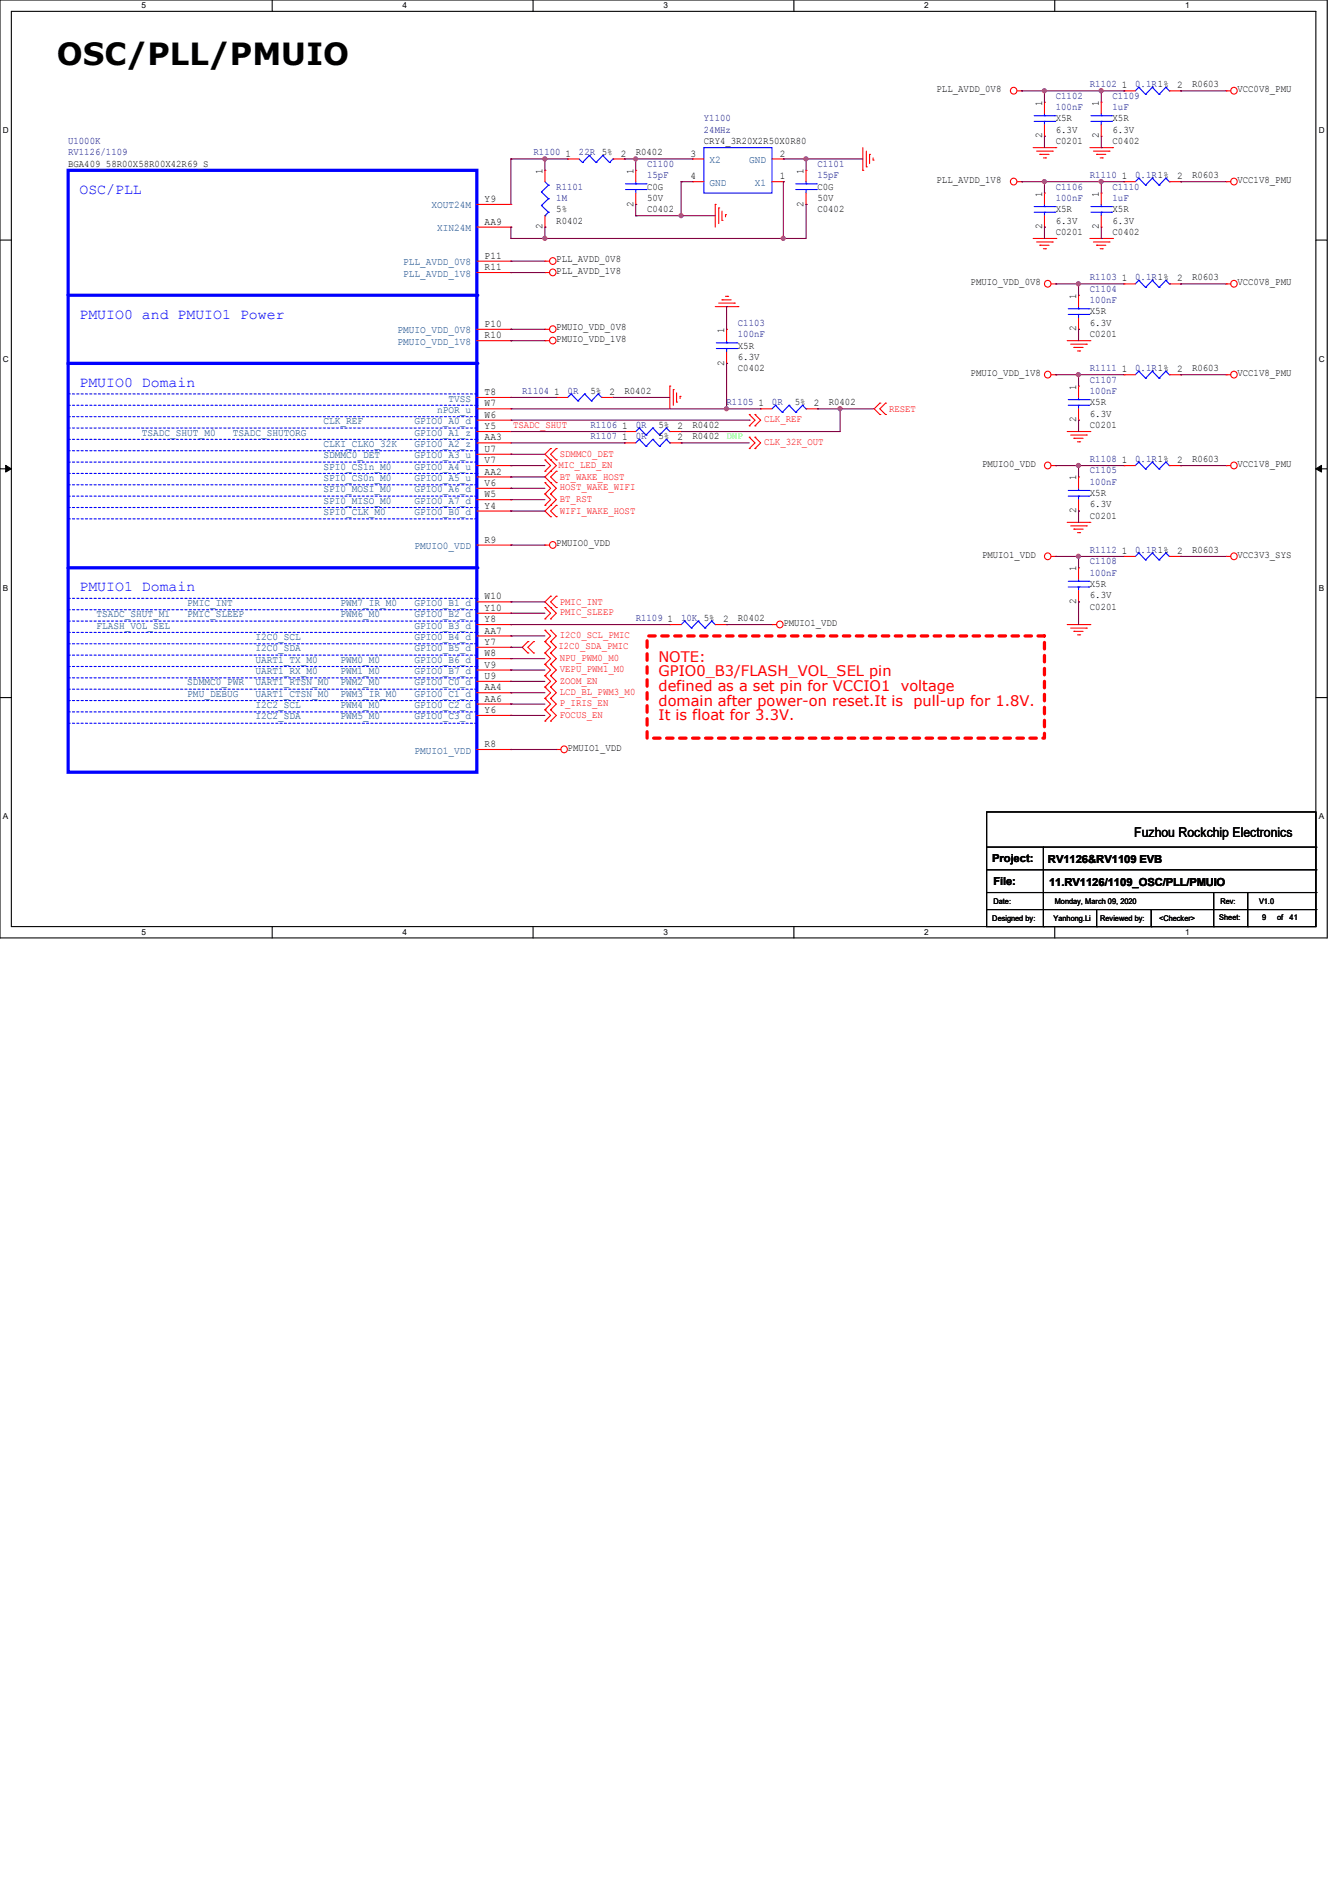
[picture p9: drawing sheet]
<svg xmlns="http://www.w3.org/2000/svg" width="210mm" height="297mm" viewBox="0 0 210 297" stroke-linecap="round" stroke-linejoin="round" font-family="sans-serif">
<path d="M0 0h207.9v146.9h-207.9zM1.8 1.8h204.3v143.3h-204.3z" fill="none" stroke="#000" stroke-width=".17"/>
<g fill="#fff">
<path d="M22.2 .2h.7v1.4h-.7z"/>
<path d="M22.2 145.2h.7v1.4h-.7z"/>
</g>
<path d="M42.6 0v1.8M42.6 145.1v1.8" fill="none" stroke="#000" stroke-width=".17"/>
<g fill="#fff">
<path d="M63 .2h.7v1.4h-.7z"/>
<path d="M63 145.2h.7v1.4h-.7z"/>
</g>
<path d="M83.5 0v1.8M83.5 145.1v1.8" fill="none" stroke="#000" stroke-width=".17"/>
<g fill="#fff">
<path d="M103.9 .2h.7v1.4h-.7z"/>
<path d="M103.9 145.2h.7v1.4h-.7z"/>
</g>
<path d="M124.3 0v1.8M124.3 145.1v1.8" fill="none" stroke="#000" stroke-width=".17"/>
<g fill="#fff">
<path d="M144.7 .2h.7v1.4h-.7z"/>
<path d="M144.7 145.2h.7v1.4h-.7z"/>
</g>
<path d="M165.2 0v1.8M165.2 145.1v1.8" fill="none" stroke="#000" stroke-width=".17"/>
<g fill="#fff">
<path d="M185.6 .2h.7v1.4h-.7z"/>
<path d="M185.6 145.2h.7v1.4h-.7z"/>
<path d="M.5 19.7h.9v1.4h-.9z"/>
<path d="M206.5 19.7h.9v1.4h-.9z"/>
<path d="M.5 55.5h.9v1.4h-.9z"/>
<path d="M206.5 55.5h.9v1.4h-.9z"/>
</g>
<path d="M0 37.6h1.8M206.1 37.6h1.8" fill="none" stroke="#000" stroke-width=".17"/>
<g fill="#fff">
<path d="M.5 91.3h.8v1.4h-.8z"/>
<path d="M206.5 91.3h.8v1.4h-.8z"/>
</g>
<path d="M0 73.4h1.8M206.1 73.4h1.8" fill="none" stroke="#000" stroke-width=".17"/>
<path d="M.9 72.9l.9 .5-.9 .5zM206.1 73.4l.9-.5v1z" fill="#000" stroke="#000" stroke-width=".16"/>
<g fill="#fff">
<path d="M.5 127.1h.8v1.4h-.8z"/>
<path d="M206.5 127.1h.8v1.4h-.8z"/>
</g>
<g fill="none" stroke="#000" stroke-width=".17">
<path d="M0 109.2h1.8M206.1 109.2h1.8M154.5 127.1h51.6v18h-51.6zM154.5 132.6h51.6M154.5 136.2h51.6M154.5 139.7h51.6M163.4 132.6v12.5M190.1 139.7v5.4M195.4 139.7v5.4M206.1 132.6h.1M206.1 136.2h.1M206.1 139.7h.1"/>
<path d="M154.5 142.4h51.6M163.4 145.1h.1M171.7 145.1h.1M171.7 142.4v2.7M180.3 145.1h.1M180.3 142.4v2.7M190.1 145.1h.1M195.4 145.1h.1M206.1 142.4h.1"/>
</g>
<path d="M101.3 99.6h62.3v16h-62.3z" fill="none" stroke="#f00" stroke-width=".51" stroke-dasharray="1"/>
<g fill="none" stroke="#f00" stroke-width=".17">
<path d="M159.3 14.2h.7M160 14.2h.1M163.6 16h.1M163.6 16v1.8M163.6 19.6v1.7M172.5 16h.1M172.5 16v1.8M172.5 19.6v1.7M192 14.2h.1M192 14.2h.7M112 32h.1M112 32v3.6"/>
<path d="M112.6 32.6h.1M112.6 32.6v2.4M113.1 34.5h.1M113.1 33.1v1.4M113.6 33.6h.1M113.6 33.6v.4M135.1 26.7h.1M135.1 23.1v3.6M135.7 26.1h.1M135.7 23.7v2.4M136.2 24.2h.1M136.2 24.2v1.4"/>
<path d="M136.7 25.1h.1M136.7 24.7v.4M159.3 28.4h.7M160 28.4h.1M161.8 23.1h3.6M161.8 37.3h3.6M162.3 23.7h2.5M162.3 37.9h2.5M162.9 24.2h.1M162.9 38.4h.1M162.9 24.2h1.4M162.9 38.4h1.4"/>
<path d="M163.4 24.7h.3M163.4 38.9h.3M163.6 21.3h.1M163.7 24.7h.1M163.7 38.9h.1M164.8 23.7h.1M164.8 37.9h.1M165.4 23.1h.1M165.4 37.3h.1M170.7 23.1h3.5M170.7 37.3h3.5M171.2 23.7h2.5"/>
<path d="M171.2 37.9h2.5M171.7 24.2h.1M171.7 38.4h.1M171.7 24.2h1.5M171.7 38.4h1.5M172.3 24.7h.3M172.3 38.9h.3M172.5 21.3h.1M172.6 24.7h.1M172.6 38.9h.1M173.7 23.7h.1M173.7 37.9h.1"/>
<path d="M174.2 23.1h.1M174.2 37.3h.1M192 28.4h.1M192 28.4h.7M85.3 40.9h.1M85.3 53.3h.1M85.3 51.6h.1M85.3 42.7h.1M85.3 53.3h.8M85.3 40.9h.8M85.3 51.6h.8M85.3 42.7h.8"/>
<path d="M112 48h3.6M112.6 47.5h2.4M113.1 46.9h.1M113.1 46.9h1.4M113.6 46.4h.4M114 46.4h.1M115 47.5h.1M115.6 48h.1M164.6 44.4h.8M164.6 58.7h.8M165.4 44.4h.1M165.4 58.7h.1"/>
<path d="M167.1 53.3h3.6M167.7 53.9h2.4M168.2 54.4h.1M168.2 54.4h1.4M168.7 54.9h.4M169.1 54.9h.1M170.1 53.9h.1M170.7 53.3h.1M192 44.4h.1M192 58.7h.1M192 44.4h.7M192 58.7h.7"/>
<path d="M85.3 73.8h.1M85.3 72h.1M85.3 79.1h.1M85.3 77.3h.1M85.3 75.6h.1M85.3 72l.9 .9-.9 .9M85.3 77.3l.9 .9-.9 .9M85.3 75.6l.9 .9-.9 .8M86.2 70.2h.1M86.2 72h.1M86.2 79.1h.1M86.2 73.8h.1"/>
<path d="M86.2 75.6h.1M86.2 77.3h.1M86.2 70.2l-.9 .9 1.8 1.8-1.8 1.8 1.8 1.8-.9 .8M86.2 77.3l.9 .9-1.8 1.8 .9 .9M87.1 72h.1M87.1 70.2h.1M87.1 79.1h.1M87.1 75.6h.1M87.1 73.8h.1M87.1 70.2l-.9 .9 .9 .9M87.1 79.1l-.9 .9 .9 .9M87.1 73.8l-.9 .9 .9 .9"/>
<path d="M104.9 60.5h.1M104.9 60.5v3.5M105.5 61h.1M105.5 61v2.5M106 62.9h.1M106 61.5v1.4M106.5 62.1h.1M106.5 62.1v.3M117.3 66.7h.1M117.3 64.9h.1M117.3 70.2h.1M117.3 68.5h.1"/>
<path d="M117.3 64.9l.9 .9-.9 .9M117.3 68.5l.9 .8-.9 .9M118.2 66.7h.1M118.2 64.9h.1M118.2 70.2h.1M118.2 68.5h.1M118.2 64.9l.9 .9-.9 .9M118.2 68.5l.9 .8-.9 .9M137.8 63.1h.1M137.8 64.9h.1M137.8 63.1l-.9 .9 .9 .9M138.7 64.9h.1"/>
<path d="M138.7 63.1h.1M138.7 63.1l-.9 .9 .9 .9M164.6 72.9h.8M165.4 72.9h.1M167.1 67.6h3.6M167.7 68.1h2.4M168.2 68.6h.1M168.2 68.6h1.4M168.7 69.2h.4M169.1 69.2h.1M170.1 68.1h.1M170.7 67.6h.1"/>
<path d="M192 72.9h.1M192 72.9h.7M85.3 85.3h.1M85.3 96.9h.1M85.3 95.1h.1M85.3 98.7h.1M85.3 85.3h.8M85.3 95.1l.9 .9-.9 .9M85.3 98.7l.9 .9-.9 .9M86.2 80.9h.1M86.2 93.3h.1M86.2 95.1h.1"/>
<path d="M86.2 96.9h.1M86.2 98.7h.1M86.2 93.3l-.9 .9 1.8 1.8-.9 .9M86.2 98.7l.9 .9-.9 .9M87.1 80.9h.1M87.1 95.1h.1M87.1 93.3h.1M87.1 93.3l-.9 .9 .9 .9M120.9 97.8h.1M120.9 97.8h.7M164.6 87.1h.8M165.4 87.1h.1"/>
<path d="M167.1 81.8h3.6M167.1 97.8h3.6M167.7 82.3h2.4M167.7 98.3h2.4M168.2 82.8h.1M168.2 98.8h.1M168.2 82.8h1.4M168.2 98.8h1.4M168.7 83.4h.4M168.7 99.4h.4M168.9 88.9h.1M168.9 94.2h.1"/>
<path d="M168.9 88.9v1.8M168.9 92.5v1.7M169.1 83.4h.1M169.1 99.4h.1M170.1 82.3h.1M170.1 98.3h.1M170.7 81.8h.1M170.7 97.8h.1M192 87.1h.1M192 87.1h.7M82.7 100.5h.1M82.7 102.2h.1"/>
<path d="M82.7 100.5l-.9 .8 .9 .9M83.6 102.2h.1M83.6 100.5h.1M83.6 100.5l-.9 .8 .9 .9M85.3 102.2h.1M85.3 100.5h.1M85.3 104h.1M85.3 105.8h.1M85.3 109.3h.1M85.3 107.6h.1M85.3 111.1h.1M85.3 112.9h.1"/>
<path d="M85.3 100.5l.9 .8-.9 .9M85.3 104l.9 .9-.9 .9M85.3 102.2l.9 .9-.9 .9M85.3 107.6l.9 .9-.9 .8M85.3 105.8l.9 .9-.9 .9M85.3 109.3l.9 .9-.9 .9M85.3 111.1l.9 .9-.9 .9M86.2 102.2h.1M86.2 100.5h.1M86.2 104h.1M86.2 105.8h.1M86.2 109.3h.1"/>
<path d="M86.2 107.6h.1M86.2 111.1h.1M86.2 112.9h.1M86.2 100.5l.9 .8-.9 .9M86.2 105.8l.9 .9-.9 .9M86.2 102.2l.9 .9-.9 .9M86.2 104l.9 .9-.9 .9M86.2 107.6l.9 .9-.9 .8M86.2 109.3l.9 .9-.9 .9M86.2 111.1l.9 .9-.9 .9M87.1 117.3h.1M87.1 117.3h.7"/>
<circle cx="158.7" cy="14.2" r=".52"/>
<circle cx="193.2" cy="14.2" r=".52"/>
<circle cx="158.7" cy="28.4" r=".52"/>
<circle cx="193.2" cy="28.4" r=".52"/>
<circle cx="86.6" cy="40.9" r=".52"/>
<circle cx="86.6" cy="42.7" r=".52"/>
<circle cx="86.6" cy="51.5" r=".52"/>
<circle cx="86.6" cy="53.3" r=".52"/>
<circle cx="164.1" cy="58.7" r=".52"/>
<circle cx="164.1" cy="44.4" r=".52"/>
<circle cx="193.2" cy="58.7" r=".52"/>
<circle cx="193.2" cy="44.4" r=".52"/>
<circle cx="164.1" cy="72.9" r=".52"/>
<circle cx="193.2" cy="72.9" r=".52"/>
<circle cx="86.6" cy="85.3" r=".52"/>
<circle cx="122.1" cy="97.8" r=".52"/>
<circle cx="164.1" cy="87.1" r=".52"/>
<circle cx="193.2" cy="87.1" r=".52"/>
<circle cx="88.3" cy="117.3" r=".52"/>
</g>
<g fill="none" stroke="#00f" stroke-width=".17">
<path d="M162 19h3.2M162 18.1h3.2M163.6 18.1h.1M163.6 19h.1M163.6 17.8v.3M163.6 19v.6M165.2 19h.1M165.2 18.1h.1M170.9 19h3.2M170.9 18.1h3.2M172.5 18.1h.1M172.5 19h.1"/>
<path d="M172.5 17.8v.3M172.5 19v.6M174.1 19h.1M174.1 18.1h.1M167.3 91.9h3.2M167.3 91h3.2M168.9 91h.1M168.9 91.9h.1M168.9 90.7v.3M168.9 91.9v.6M170.5 91.9h.1M170.5 91h.1"/>
</g>
<path d="M10.7 26.7h64v94.2h-64zM10.7 46.2h64" fill="none" stroke="#00f" stroke-width=".51"/>
<circle cx="74.7" cy="46.2" r=".25" fill="#00f"/>
<path d="M10.7 56.9h64" fill="none" stroke="#00f" stroke-width=".51"/>
<circle cx="74.7" cy="56.9" r=".25" fill="#00f"/>
<path d="M10.7 88.9h64" fill="none" stroke="#00f" stroke-width=".51"/>
<circle cx="74.7" cy="88.9" r=".25" fill="#00f"/>
<g fill="none" stroke="#00f" stroke-width=".17" stroke-dasharray=".3">
<path d="M10.7 65.2h64M10.7 61.7h64M10.7 67h64M10.7 63.5h64M10.7 72.3h64M10.7 68.8h64M10.7 74.1h64M10.7 70.6h64M10.7 79.5h64M10.7 75.9h64M10.7 77.7h64M74.7 65.2h.1"/>
<path d="M74.7 61.7h.1M74.7 67h.1M74.7 63.5h.1M74.7 72.3h.1M74.7 68.8h.1M74.7 74.1h.1M74.7 70.6h.1M74.7 79.5h.1M74.7 75.9h.1M74.7 77.7h.1M10.7 93.7h64M10.7 95.5h64"/>
<path d="M10.7 97.2h64M10.7 99h64M10.7 81.2h64M74.7 93.7h.1M74.7 95.5h.1M74.7 97.2h.1M74.7 99h.1M74.7 81.2h.1M10.7 104.4h64M10.7 100.8h64M10.7 106.1h64M10.7 102.6h64"/>
<path d="M10.7 111.5h64M10.7 107.9h64M10.7 113.2h64M10.7 109.7h64M74.7 104.4h.1M74.7 100.8h.1M74.7 106.1h.1M74.7 102.6h.1M74.7 111.5h.1M74.7 107.9h.1M74.7 113.2h.1M74.7 109.7h.1"/>
</g>
<g fill="none" stroke="#f00" stroke-width=".17">
<path d="M176 14.2h.1M176 14.2h1.8M183.1 14.2h1.8M184.9 14.2h.1M74.7 32h5.3M74.7 35.6h5.3M80 32h.1M80 35.6h.1M85.3 26.7h.1M85.3 35.6h.1M85.3 26.7v1.7M85.3 33.8v1.8"/>
<path d="M88.9 24.9h.1M88.9 24.9h1.8M96 24.9h1.8M97.8 24.9h.1M99.6 26.7h.1M99.6 32h.1M99.6 26.7v1.7M99.6 30.2v1.8M108.5 24.9h.1M108.5 28.4h.1M108.5 28.4h1.7M108.5 24.9h1.7"/>
<path d="M120.9 28.4h1.8M120.9 24.9h1.8M122.7 28.4h.1M122.7 24.9h.1M126.2 26.7h.1M126.2 32h.1M126.2 26.7v1.7M126.2 30.2v1.8M163.6 30.2h.1M163.6 35.6h.1M163.6 30.2v1.8M163.6 33.8v1.8"/>
<path d="M172.5 30.2h.1M172.5 35.6h.1M172.5 30.2v1.8M172.5 33.8v1.8M176 28.4h.1M176 28.4h1.8M183.1 28.4h1.8M184.9 28.4h.1M74.7 51.6h5.3M74.7 53.3h5.3M74.7 40.9h5.3M74.7 42.7h5.3"/>
<path d="M80 51.6h.1M80 53.3h.1M80 40.9h.1M80 42.7h.1M113.8 51.6h.1M113.8 56.9h.1M113.8 51.6v1.7M113.8 55.1v1.8M168.9 46.2h.1M168.9 51.6h.1M168.9 46.2v1.8M168.9 49.8v1.8"/>
<path d="M176 44.4h.1M176 58.7h.1M176 44.4h1.8M176 58.7h1.8M183.1 44.4h1.8M183.1 58.7h1.8M184.9 44.4h.1M184.9 58.7h.1M74.7 62.2h5.3M74.7 64h5.3M74.7 65.8h5.3M74.7 67.6h5.3"/>
<path d="M74.7 69.3h5.3M74.7 71.1h5.3M74.7 72.9h5.3M74.7 74.7h5.3M74.7 78.2h5.3M74.7 76.5h5.3M80 62.2h.1M80 64h.1M80 65.8h.1M80 67.6h.1M80 69.3h.1M80 71.1h.1"/>
<path d="M80 72.9h.1M80 74.7h.1M80 78.2h.1M80 76.5h.1M87.1 62.2h.1M87.1 62.2h1.8M94.2 62.2h1.8M96 62.2h.1M97.8 67.6h.1M97.8 69.3h.1M97.8 67.6h1.8M97.8 69.3h1.8"/>
<path d="M104.9 67.6h1.8M104.9 69.3h1.8M106.7 67.6h.1M106.7 69.3h.1M119.1 64h.1M119.1 64h1.8M126.2 64h1.8M128 64h.1M168.9 60.5h.1M168.9 65.8h.1M168.9 74.7h.1M168.9 60.5v1.7"/>
<path d="M168.9 64v1.8M168.9 74.7v1.8M168.9 78.2v1.8M176 72.9h.1M176 72.9h1.8M183.1 72.9h1.8M184.9 72.9h.1M74.7 80h5.3M74.7 85.3h5.3M74.7 94.2h5.3M74.7 96h5.3M74.7 97.8h5.3"/>
<path d="M74.7 99.6h5.3M80 80h.1M80 85.3h.1M80 94.2h.1M80 96h.1M80 97.8h.1M80 99.6h.1M104.9 97.8h.1M104.9 97.8h1.8M112 97.8h1.8M113.8 97.8h.1M168.9 80h.1"/>
<path d="M176 87.1h.1M176 87.1h1.8M183.1 87.1h1.8M184.9 87.1h.1M74.7 103.1h5.3M74.7 104.9h5.3M74.7 106.7h5.3M74.7 112h5.3M74.7 117.3h5.3M74.7 110.2h5.3M74.7 101.3h5.3M74.7 108.5h5.3"/>
<path d="M80 103.1h.1M80 104.9h.1M80 106.7h.1M80 112h.1M80 117.3h.1M80 110.2h.1M80 101.3h.1M80 108.5h.1"/>
</g>
<g fill="none" stroke="#00f" stroke-width=".17">
<path d="M178.4 13.7h.1M178.4 13.7l-.6 .5M178.4 13.7l1 1.1M179.4 14.8h.1M180.5 13.7h.1M180.5 13.7l-1.1 1.1M180.5 13.7l1 1.1M181.5 14.8h.1M182.6 13.7h.1M182.6 13.7l-1.1 1.1M182.6 13.7l.5 .5M183.1 14.2h.1"/>
<path d="M84.8 30.1h.1M84.8 32.2h.1M84.8 30.1l1.1 1M84.8 32.2l1.1 1M85.3 33.8h.1M85.3 28.4l.6 .6M85.9 29h.1M85.9 31.1h.1M85.9 33.2h.1M85.9 29l-1.1 1.1M85.9 31.1l-1.1 1.1M85.9 33.2l-.6 .6"/>
<path d="M90.7 24.9l.5 .5M91.2 25.4h.1M92.3 24.3h.1M92.3 24.3l-1.1 1.1M92.3 24.3l1 1.1M93.3 25.4h.1M94.4 24.3h.1M94.4 24.3l-1.1 1.1M94.4 24.3l1.1 1.1M95.5 25.4h.1M96 24.9h.1M96 24.9l-.5 .5"/>
<path d="M98 29.7h3.2M98 28.8h3.2M99.6 28.8h.1M99.6 29.7h.1M99.6 28.4v.4M99.6 29.7v.5M101.2 29.7h.1M101.2 28.8h.1M110.2 23.1h10.7v7.1h-10.7zM124.6 29.7h3.2M124.6 28.8h3.2M126.2 28.8h.1"/>
<path d="M126.2 29.7h.1M126.2 28.4v.4M126.2 29.7v.5M127.8 29.7h.1M127.8 28.8h.1M162 33.2h3.2M162 32.3h3.2M163.6 32.3h.1M163.6 33.2h.1M163.6 32v.3M163.6 33.2v.6M165.2 33.2h.1"/>
<path d="M165.2 32.3h.1M170.9 33.2h3.2M170.9 32.3h3.2M172.5 32.3h.1M172.5 33.2h.1M172.5 32v.3M172.5 33.2v.6M174.1 33.2h.1M174.1 32.3h.1M178.4 27.9h.1M178.4 27.9l-.6 .5M178.4 27.9l1 1.1"/>
<path d="M179.4 29h.1M180.5 27.9h.1M180.5 27.9l-1.1 1.1M180.5 27.9l1 1.1M181.5 29h.1M182.6 27.9h.1M182.6 27.9l-1.1 1.1M182.6 27.9l.5 .5M183.1 28.4h.1M112.2 54.6h3.2M112.2 53.7h3.2M113.8 53.7h.1"/>
<path d="M113.8 54.6h.1M113.8 53.3v.4M113.8 54.6v.5M115.4 54.6h.1M115.4 53.7h.1M167.3 49.2h3.2M167.3 48.3h3.2M168.9 48.3h.1M168.9 49.2h.1M168.9 48v.3M168.9 49.2v.6M170.5 49.2h.1"/>
<path d="M170.5 48.3h.1M178.4 43.9h.1M178.4 58.1h.1M178.4 43.9l-.6 .5M178.4 43.9l1 1.1M178.4 58.1l-.6 .6M178.4 58.1l1 1.1M179.4 45h.1M179.4 59.2h.1M180.5 43.9h.1M180.5 58.1h.1M180.5 43.9l-1.1 1.1"/>
<path d="M180.5 43.9l1 1.1M180.5 58.1l-1.1 1.1M180.5 58.1l1 1.1M181.5 45h.1M181.5 59.2h.1M182.6 43.9h.1M182.6 58.1h.1M182.6 43.9l-1.1 1.1M182.6 43.9l.5 .5M182.6 58.1l-1.1 1.1M182.6 58.1l.5 .6M183.1 44.4h.1"/>
<path d="M183.1 58.7h.1M89.5 61.7h.1M89.5 61.7l-.6 .5M89.5 61.7l1 1.1M90.5 62.8h.1M91.6 61.7h.1M91.6 61.7l-1.1 1.1M91.6 61.7l1 1.1M92.6 62.8h.1M93.7 61.7h.1M93.7 61.7l-1.1 1.1M93.7 61.7l.5 .5"/>
<path d="M94.2 62.2h.1M100.1 67h.1M100.1 68.8h.1M100.1 67l-.5 .6M100.1 67l1.1 1.1M100.1 68.8l-.5 .5M100.1 68.8l1.1 1.1M101.2 68.1h.1M101.2 69.9h.1M102.2 67h.1M102.2 68.8h.1M102.2 67l-1 1.1"/>
<path d="M102.2 67l1.1 1.1M102.2 68.8l-1 1.1M102.2 68.8l1.1 1.1M103.3 68.1h.1M103.3 69.9h.1M104.4 67h.1M104.4 68.8h.1M104.4 67l-1.1 1.1M104.4 67l.5 .6M104.4 68.8l-1.1 1.1M104.4 68.8l.5 .5M104.9 67.6h.1"/>
<path d="M104.9 69.3h.1M121.5 63.5h.1M121.5 63.5l-.6 .5M121.5 63.5l1 1.1M122.5 64.6h.1M123.6 63.5h.1M123.6 63.5l-1.1 1.1M123.6 63.5l1 1.1M124.6 64.6h.1M125.7 63.5h.1M125.7 63.5l-1.1 1.1M125.7 63.5l.5 .5"/>
<path d="M126.2 64h.1M167.3 63.5h3.2M167.3 62.6h3.2M167.3 77.7h3.2M167.3 76.8h3.2M168.9 62.6h.1M168.9 63.5h.1M168.9 76.8h.1M168.9 77.7h.1M168.9 62.2v.4M168.9 63.5v.5M168.9 76.5v.3"/>
<path d="M168.9 77.7v.5M170.5 63.5h.1M170.5 62.6h.1M170.5 77.7h.1M170.5 76.8h.1M178.4 72.3h.1M178.4 72.3l-.6 .6M178.4 72.3l1 1.1M179.4 73.4h.1M180.5 72.3h.1M180.5 72.3l-1.1 1.1M180.5 72.3l1 1.1"/>
<path d="M181.5 73.4h.1M182.6 72.3h.1M182.6 72.3l-1.1 1.1M182.6 72.3l.5 .6M183.1 72.9h.1M107.2 97.2h.1M107.2 97.2l-.5 .6M107.2 97.2l1.1 1.1M108.3 98.3h.1M109.3 97.2h.1M109.3 97.2l-1 1.1M109.3 97.2l1.1 1.1"/>
<path d="M110.4 98.3h.1M111.5 97.2h.1M111.5 97.2l-1.1 1.1M111.5 97.2l.5 .6M112 97.8h.1M178.4 86.6h.1M178.4 86.6l-.6 .5M178.4 86.6l1 1.1M179.4 87.7h.1M180.5 86.6h.1M180.5 86.6l-1.1 1.1M180.5 86.6l1 1.1"/>
<path d="M181.5 87.7h.1M182.6 86.6h.1M182.6 86.6l-1.1 1.1M182.6 86.6l.5 .5M183.1 87.1h.1"/>
</g>
<g fill="none" stroke="#800040" stroke-width=".17">
<path d="M160 14.2h.1M160 14.2h16M163.6 14.2h.1M163.6 14.2v1.8M172.5 14.2h.1M172.5 14.2v1.8M176 14.2h.1M184.9 14.2h.1M184.9 14.2h7.1M80 24.9h.1M80 37.3h.1M80 35.6h.1"/>
<path d="M80 24.9h8.9M80 24.9v7.1M80 35.6v1.7M85.3 24.9h.1M85.3 35.6h.1M85.3 24.9v1.8M85.3 35.6v1.7M97.8 24.9h.1M97.8 24.9h10.7M99.6 33.8h.1M99.6 24.9h.1M99.6 32h.1"/>
<path d="M99.6 33.8h12.4M99.6 24.9v1.8M99.6 32v1.8M106.7 28.4h.1M106.7 33.8h.1M106.7 28.4v5.4M106.7 28.4h1.8M122.7 37.3h.1M122.7 24.9h.1M122.7 28.4h.1M122.7 24.9h12.4M122.7 28.4v8.9"/>
<path d="M126.2 32h.1M126.2 24.9h.1M126.2 32v5.3h-46.2M126.2 24.9v1.8M160 28.4h.1M160 28.4h16M163.6 21.3h.1M163.6 28.4h.1M163.6 35.6h.1M163.6 21.3v1.8M163.6 28.4v1.8M163.6 35.6v1.7"/>
<path d="M172.5 28.4h.1M172.5 23.1h.1M172.5 37.3h.1M172.5 21.3v1.8M172.5 28.4v1.8M172.5 35.6v1.7M176 28.4h.1M184.9 28.4h.1M184.9 28.4h7.1M80 40.9h.1M80 51.6h.1M80 53.3h.1"/>
<path d="M80 42.7h.1M80 40.9h5.3M80 51.6h5.3M80 53.3h5.3M80 42.7h5.3M113.8 48h.1M113.8 56.9h.1M113.8 48v3.6M113.8 56.9v7.1M165.4 44.4h.1M165.4 58.7h.1M165.4 44.4h10.6"/>
<path d="M165.4 58.7h10.6M168.9 51.6h.1M168.9 44.4h.1M168.9 58.7h.1M168.9 44.4v1.8M168.9 51.6v1.7M168.9 58.7v1.8M184.9 44.4h.1M184.9 58.7h.1M184.9 44.4h7.1M184.9 58.7h7.1M80 62.2h.1"/>
<path d="M80 76.5h.1M80 72.9h.1M80 71.1h.1M80 74.7h.1M80 78.2h.1M80 72.9h5.3M80 62.2h7.1M80 64h39.1M80 65.8h37.3M80 67.6h17.8M80 69.3h17.8M80 76.5h5.3"/>
<path d="M80 71.1h5.3M80 74.7h5.3M80 78.2h5.3M96 62.2h.1M96 62.2h8.9M97.8 67.6h.1M97.8 69.3h.1M106.7 67.6h.1M106.7 69.3h.1M106.7 69.3h10.6M113.8 64h.1M117.3 65.8h.1"/>
<path d="M128 64h.1M128 64h8.9M131.6 64h.1M131.6 64v3.6h-24.9M165.4 72.9h.1M165.4 72.9h10.6M168.9 65.8h.1M168.9 72.9h.1M168.9 65.8v1.8M168.9 72.9v1.8M184.9 72.9h.1M184.9 72.9h7.1"/>
<path d="M80 85.3h.1M80 80h.1M80 97.8h.1M80 99.6h.1M80 94.2h.1M80 96h.1M80 85.3h5.3M80 80h5.3M80 97.8h24.9M80 99.6h5.3M80 94.2h5.3M80 96h5.3"/>
<path d="M113.8 97.8h.1M113.8 97.8h7.1M165.4 87.1h.1M165.4 87.1h10.6M168.9 80h.1M168.9 87.1h.1M168.9 94.2h.1M168.9 80v1.8M168.9 87.1v1.8M168.9 94.2v3.6M184.9 87.1h.1M184.9 87.1h7.1"/>
<path d="M80 117.3h.1M80 101.3h.1M80 103.1h.1M80 104.9h.1M80 108.5h.1M80 106.7h.1M80 110.2h.1M80 112h.1M80 117.3h7.1M80 101.3h1.8M80 103.1h5.3M80 104.9h5.3"/>
<path d="M80 108.5h5.3M80 106.7h5.3M80 110.2h5.3M80 112h5.3"/>
</g>
<g fill="#f0f" stroke="#f0f" stroke-width=".17">
<circle cx="85.3" cy="24.9" r=".32"/>
<circle cx="85.3" cy="37.3" r=".32"/>
<circle cx="122.7" cy="37.3" r=".32"/>
<circle cx="106.7" cy="33.8" r=".32"/>
<circle cx="99.5" cy="24.9" r=".32"/>
<circle cx="168.9" cy="44.4" r=".32"/>
<circle cx="168.9" cy="58.7" r=".32"/>
<circle cx="163.6" cy="14.2" r=".32"/>
<circle cx="172.4" cy="14.2" r=".32"/>
<circle cx="163.6" cy="28.4" r=".32"/>
<circle cx="172.4" cy="28.4" r=".32"/>
<circle cx="168.9" cy="87.1" r=".32"/>
<circle cx="168.9" cy="72.9" r=".32"/>
<circle cx="131.6" cy="64" r=".32"/>
<circle cx="113.8" cy="64" r=".32"/>
<circle cx="126.2" cy="24.9" r=".32"/>
</g>
<text font-size="4.8" x="8.9" y="10.2">OSC/PLL/PMUIO</text>
<g font-size="2.3" fill="#00f">
<text x="12.4" y="30.3">OSC/PLL</text>
<text x="12.4" y="49.9">PMUIO0 and PMUIO1 Power</text>
<text x="12.4" y="60.5">PMUIO0 Domain</text>
<text x="12.4" y="92.5">PMUIO1 Domain</text>
</g>
<g font-size="2.3" fill="#f00">
<text x="103.1" y="103.6">NOTE:</text>
<text x="103.1" y="105.9">GPIO0_B3/FLASH_VOL_SEL pin</text>
<text x="103.1" y="108.2">defined as a set pin for VCCIO1 voltage</text>
<text x="103.1" y="110.5">domain after power-on reset.It is</text>
<text x="103.1" y="112.8">It is float for 3.3V.</text>
<text x="143" y="110.5">pull-up for 1.8V.</text>
</g>
<text font-size="2.1" x="177.6" y="131">Fuzhou Rockchip Electronics</text>
<g font-size="1.7">
<text x="155.4" y="135">Project:</text>
<text x="164.1" y="135.1">RV1126&amp;RV1109 EVB</text>
<text x="155.6" y="138.5">File:</text>
<text x="164.3" y="138.7">11.RV1126/1109_OSC/PLL/PMUIO</text>
</g>
<g font-size="1.6">
<text x="146.7" y="14.4">PLL_AVDD_0V8</text>
<text x="163.2" y="16.6" transform="rotate(-90 163.2 16.6)">1</text>
<text x="172.1" y="16.6" transform="rotate(-90 172.1 16.6)">1</text>
<text x="175.7" y="13.8">1</text>
<text x="184.4" y="13.8">2</text>
<text x="186.7" y="13.7">R0603</text>
<text x="193.8" y="14.4">VCC0V8_PMU</text>
<text x="110.2" y="22.6">CRY4_3R20X2R50X0R80</text>
<text x="163.2" y="21.7" transform="rotate(-90 163.2 21.7)">2</text>
<text x="165.4" y="22.6">C0201</text>
<text x="165.4" y="19">X5R</text>
<text x="165.4" y="20.8">6.3V</text>
<text x="172.1" y="21.7" transform="rotate(-90 172.1 21.7)">2</text>
<text x="174.2" y="22.6">C0402</text>
<text x="174.2" y="19">X5R</text>
<text x="174.2" y="20.8">6.3V</text>
<text x="10.7" y="26.1">BGA409_58R00X58R00X42R69_S</text>
<text x="85" y="27.2" transform="rotate(-90 85 27.2)">1</text>
<text x="88.6" y="24.5">1</text>
<text x="97.2" y="24.5">2</text>
<text x="99.2" y="27.2" transform="rotate(-90 99.2 27.2)">1</text>
<text x="99.6" y="24.3">R0402</text>
<text x="101.3" y="29.7">C0G</text>
<text x="108.1" y="24.5">3</text>
<text x="108.1" y="28.1">4</text>
<text x="122.1" y="28.1">1</text>
<text x="122.1" y="24.5">2</text>
<text x="125.9" y="27.2" transform="rotate(-90 125.9 27.2)">1</text>
<text x="128" y="29.7">C0G</text>
<text x="146.7" y="28.6">PLL_AVDD_1V8</text>
<text x="175.7" y="28.1">1</text>
<text x="184.4" y="28.1">2</text>
<text x="186.7" y="27.9">R0603</text>
<text x="193.8" y="28.6">VCC1V8_PMU</text>
<text x="75.9" y="31.6">Y9</text>
<text x="75.9" y="35.2">AA9</text>
<text x="85" y="35.9" transform="rotate(-90 85 35.9)">2</text>
<text x="87.1" y="35">R0402</text>
<text x="87.1" y="33.2">5%</text>
<text x="99.2" y="32.3" transform="rotate(-90 99.2 32.3)">2</text>
<text x="101.3" y="33.2">C0402</text>
<text x="101.3" y="31.5">50V</text>
<text x="125.9" y="32.3" transform="rotate(-90 125.9 32.3)">2</text>
<text x="128" y="33.2">C0402</text>
<text x="128" y="31.5">50V</text>
<text x="163.2" y="35.9" transform="rotate(-90 163.2 35.9)">2</text>
<text x="163.2" y="30.8" transform="rotate(-90 163.2 30.8)">1</text>
<text x="165.4" y="33.2">X5R</text>
<text x="165.4" y="35">6.3V</text>
<text x="172.1" y="35.9" transform="rotate(-90 172.1 35.9)">2</text>
<text x="172.1" y="30.8" transform="rotate(-90 172.1 30.8)">1</text>
<text x="174.2" y="33.2">X5R</text>
<text x="174.2" y="35">6.3V</text>
<text x="75.9" y="40.5">P11</text>
<text x="87.1" y="41.1">PLL_AVDD_0V8</text>
<text x="165.4" y="36.8">C0201</text>
<text x="174.2" y="36.8">C0402</text>
<text x="75.9" y="42.3">R11</text>
<text x="87.1" y="42.8">PLL_AVDD_1V8</text>
<text x="152" y="44.6">PMUIO_VDD_0V8</text>
<text x="168.5" y="46.8" transform="rotate(-90 168.5 46.8)">1</text>
<text x="175.7" y="44.1">1</text>
<text x="184.4" y="44.1">2</text>
<text x="186.7" y="43.9">R0603</text>
<text x="193.8" y="44.6">VCC0V8_PMU</text>
<text x="75.9" y="51.2">P10</text>
<text x="75.9" y="53">R10</text>
<text x="87.1" y="53.5">PMUIO_VDD_1V8</text>
<text x="87.1" y="51.7">PMUIO_VDD_0V8</text>
<text x="113.4" y="52.1" transform="rotate(-90 113.4 52.1)">1</text>
<text x="168.5" y="51.9" transform="rotate(-90 168.5 51.9)">2</text>
<text x="170.7" y="52.8">C0201</text>
<text x="170.7" y="49.2">X5R</text>
<text x="170.7" y="51">6.3V</text>
<text x="113.4" y="57.2" transform="rotate(-90 113.4 57.2)">2</text>
<text x="115.6" y="58.1">C0402</text>
<text x="115.6" y="54.6">X5R</text>
<text x="115.6" y="56.3">6.3V</text>
<text x="152" y="58.8">PMUIO_VDD_1V8</text>
<text x="175.7" y="58.3">1</text>
<text x="184.4" y="58.3">2</text>
<text x="186.7" y="58.1">R0603</text>
<text x="193.8" y="58.8">VCC1V8_PMU</text>
<text x="75.9" y="61.8">T8</text>
<text x="75.9" y="63.6">W7</text>
<text x="75.9" y="65.4">W6</text>
<text x="86.8" y="61.8">1</text>
<text x="92.5" y="61.7">5%</text>
<text x="95.5" y="61.8">2</text>
<text x="97.8" y="61.7">R0402</text>
<text x="118.8" y="63.6">1</text>
<text x="124.5" y="63.5">5%</text>
<text x="127.5" y="63.6">2</text>
<text x="129.8" y="63.5">R0402</text>
<text x="168.5" y="61" transform="rotate(-90 168.5 61)">1</text>
<text x="170.7" y="63.5">X5R</text>
<text x="170.7" y="65.2">6.3V</text>
<text x="75.9" y="67.2">Y5</text>
<text x="75.9" y="69">AA3</text>
<text x="75.9" y="70.7">U7</text>
<text x="97.5" y="67.2">1</text>
<text x="97.5" y="69">1</text>
<text x="103.1" y="67">5%</text>
<text x="103.1" y="68.8">5%</text>
<text x="106.1" y="67.2">2</text>
<text x="106.1" y="69">2</text>
<text x="108.5" y="67">R0402</text>
<text x="108.5" y="68.8">R0402</text>
<text x="168.5" y="66.1" transform="rotate(-90 168.5 66.1)">2</text>
<text x="170.7" y="67">C0201</text>
<text x="75.9" y="72.5">V7</text>
<text x="75.9" y="74.3">AA2</text>
<text x="75.9" y="77.9">W5</text>
<text x="75.9" y="76.1">V6</text>
<text x="153.8" y="73.1">PMUIO0_VDD</text>
<text x="168.5" y="75.2" transform="rotate(-90 168.5 75.2)">1</text>
<text x="170.7" y="77.7">X5R</text>
<text x="175.7" y="72.5">1</text>
<text x="184.4" y="72.5">2</text>
<text x="186.7" y="72.3">R0603</text>
<text x="193.8" y="73.1">VCC1V8_PMU</text>
<text x="75.9" y="79.6">Y4</text>
<text x="168.5" y="80.3" transform="rotate(-90 168.5 80.3)">2</text>
<text x="170.7" y="81.2">C0201</text>
<text x="170.7" y="79.5">6.3V</text>
<text x="75.9" y="85">R9</text>
<text x="87.1" y="85.5">PMUIO0_VDD</text>
<text x="153.8" y="87.3">PMUIO1_VDD</text>
<text x="168.5" y="89.5" transform="rotate(-90 168.5 89.5)">1</text>
<text x="175.7" y="86.7">1</text>
<text x="184.4" y="86.7">2</text>
<text x="186.7" y="86.6">R0603</text>
<text x="193.8" y="87.3">VCC3V3_SYS</text>
<text x="75.9" y="93.9">W10</text>
<text x="75.9" y="95.6">Y10</text>
<text x="168.5" y="94.6" transform="rotate(-90 168.5 94.6)">2</text>
<text x="170.7" y="95.5">C0201</text>
<text x="170.7" y="91.9">X5R</text>
<text x="170.7" y="93.7">6.3V</text>
<text x="75.9" y="97.4">Y8</text>
<text x="75.9" y="101">Y7</text>
<text x="75.9" y="99.2">AA7</text>
<text x="104.6" y="97.4">1</text>
<text x="113.2" y="97.4">2</text>
<text x="115.6" y="97.2">R0402</text>
<text x="122.7" y="98">PMUIO1_VDD</text>
<text x="75.9" y="102.7">W8</text>
<text x="75.9" y="104.5">V9</text>
<text x="75.9" y="106.3">U9</text>
<text x="75.9" y="111.6">Y6</text>
<text x="75.9" y="109.9">AA6</text>
<text x="75.9" y="108.1">AA4</text>
<text x="75.9" y="117">R8</text>
<text x="88.9" y="117.5">PMUIO1_VDD</text>
</g>
<g font-size="1.6" fill="#000080">
<text x="165.4" y="15.5">C1102</text>
<text x="165.4" y="17.2">100nF</text>
<text x="170.7" y="13.7">R1102</text>
<text x="174.2" y="15.5">C1109</text>
<text x="174.2" y="17.2">1uF</text>
<text x="177.8" y="13.7">0.1R1%</text>
<text x="10.7" y="22.6">U1000K</text>
<text x="110.2" y="19">Y1100</text>
<text x="110.2" y="20.8">24MHz</text>
<text x="10.7" y="24.3">RV1126/1109</text>
<text x="83.6" y="24.3">R1100</text>
<text x="87.1" y="29.7">R1101</text>
<text x="90.7" y="24.3">22R 5%</text>
<text x="101.3" y="26.1">C1100</text>
<text x="101.3" y="27.9">15pF</text>
<text x="128" y="26.1">C1101</text>
<text x="128" y="27.9">15pF</text>
<text x="165.4" y="29.7">C1106</text>
<text x="170.7" y="27.9">R1110</text>
<text x="174.2" y="29.7">C1110</text>
<text x="177.8" y="27.9">0.1R1%</text>
<text x="87.1" y="31.5">1M</text>
<text x="165.4" y="31.5">100nF</text>
<text x="174.2" y="31.5">1uF</text>
<text x="170.7" y="43.9">R1103</text>
<text x="170.7" y="45.7">C1104</text>
<text x="170.7" y="47.5">100nF</text>
<text x="177.8" y="43.9">0.1R1%</text>
<text x="115.6" y="51">C1103</text>
<text x="115.6" y="52.8">100nF</text>
<text x="170.7" y="58.1">R1111</text>
<text x="170.7" y="59.9">C1107</text>
<text x="177.8" y="58.1">0.1R1%</text>
<text x="81.8" y="61.7">R1104</text>
<text x="88.9" y="61.7">0R</text>
<text x="113.8" y="63.5">R1105</text>
<text x="120.9" y="63.5">0R</text>
<text x="170.7" y="61.7">100nF</text>
<text x="92.5" y="67">R1106</text>
<text x="92.5" y="68.8">R1107</text>
<text x="99.6" y="67">0R</text>
<text x="99.6" y="68.8">0R</text>
<text x="170.7" y="72.3">R1108</text>
<text x="170.7" y="74.1">C1105</text>
<text x="170.7" y="75.9">100nF</text>
<text x="177.8" y="72.3">0.1R1%</text>
<text x="170.7" y="88.3">C1108</text>
<text x="170.7" y="86.6">R1112</text>
<text x="177.8" y="86.6">0.1R1%</text>
<text x="170.7" y="90.1">100nF</text>
<text x="99.6" y="97.2">R1109</text>
<text x="106.7" y="97.2">10K 5%</text>
</g>
<g font-size="1.6" fill="#004080">
<text x="111.1" y="25.5">X2</text>
<text x="111.1" y="29.1">GND</text>
<text x="117.3" y="25.5">GND</text>
<text x="118.2" y="29.1">X1</text>
<text x="67.6" y="32.6">XOUT24M</text>
<text x="63.1" y="41.5">PLL_AVDD_0V8</text>
<text x="68.5" y="36.2">XIN24M</text>
<text x="63.1" y="43.3">PLL_AVDD_1V8</text>
<text x="62.2" y="52.2">PMUIO_VDD_0V8</text>
<text x="62.2" y="54">PMUIO_VDD_1V8</text>
<text x="68.5" y="64.6">nPOR_u</text>
<text x="70.2" y="62.9">TVSS</text>
<text x="22.2" y="68.2">TSADC_SHUT_M0</text>
<text x="36.4" y="68.2">TSADC_SHUTORG</text>
<text x="50.7" y="66.4">CLK_REF</text>
<text x="50.7" y="70">CLKI_CLKO_32K</text>
<text x="50.7" y="71.8">SDMMC0_DET</text>
<text x="64.9" y="68.2">GPIO0_A1_z</text>
<text x="64.9" y="66.4">GPIO0_A0_d</text>
<text x="64.9" y="70">GPIO0_A2_z</text>
<text x="64.9" y="71.8">GPIO0_A3_u</text>
<text x="50.7" y="73.5">SPI0_CS1n_M0</text>
<text x="50.7" y="75.3">SPI0_CS0n_M0</text>
<text x="50.7" y="77.1">SPI0_MOSI_M0</text>
<text x="64.9" y="73.5">GPIO0_A4_u</text>
<text x="64.9" y="75.3">GPIO0_A5_u</text>
<text x="64.9" y="77.1">GPIO0_A6_d</text>
<text x="50.7" y="78.9">SPI0_MISO_M0</text>
<text x="50.7" y="80.6">SPI0_CLK_M0</text>
<text x="64.9" y="78.9">GPIO0_A7_d</text>
<text x="64.9" y="80.6">GPIO0_B0_d</text>
<text x="64.9" y="86">PMUIO0_VDD</text>
<text x="29.3" y="94.9">PMIC_INT</text>
<text x="53.3" y="94.9">PWM7_IR_M0</text>
<text x="64.9" y="94.9">GPIO0_B1_d</text>
<text x="15.1" y="96.6">TSADC_SHUT_M1</text>
<text x="15.1" y="98.4">FLASH_VOL_SEL</text>
<text x="29.3" y="96.6">PMIC_SLEEP</text>
<text x="40" y="102">I2C0_SDA</text>
<text x="40" y="100.2">I2C0_SCL</text>
<text x="53.3" y="96.6">PWM6_M0</text>
<text x="64.9" y="102">GPIO0_B5_d</text>
<text x="64.9" y="100.2">GPIO0_B4_d</text>
<text x="64.9" y="96.6">GPIO0_B2_d</text>
<text x="64.9" y="98.4">GPIO0_B3_d</text>
<text x="29.3" y="107.3">SDMMC0_PWR</text>
<text x="40" y="107.3">UART1_RTSN_M0</text>
<text x="40" y="103.8">UART1_TX_M0</text>
<text x="40" y="105.5">UART1_RX_M0</text>
<text x="53.3" y="107.3">PWM2_M0</text>
<text x="53.3" y="103.8">PWM0_M0</text>
<text x="53.3" y="105.5">PWM1_M0</text>
<text x="64.9" y="107.3">GPIO0_C0_d</text>
<text x="64.9" y="103.8">GPIO0_B6_d</text>
<text x="64.9" y="105.5">GPIO0_B7_d</text>
<text x="29.3" y="109.1">PMU_DEBUG</text>
<text x="40" y="109.1">UART1_CTSN_M0</text>
<text x="40" y="112.7">I2C2_SDA</text>
<text x="40" y="110.9">I2C2_SCL</text>
<text x="53.3" y="109.1">PWM3_IR_M0</text>
<text x="53.3" y="112.7">PWM5_M0</text>
<text x="53.3" y="110.9">PWM4_M0</text>
<text x="64.9" y="109.1">GPIO0_C1_d</text>
<text x="64.9" y="112.7">GPIO0_C3_d</text>
<text x="64.9" y="110.9">GPIO0_C2_d</text>
<text x="64.9" y="118">PMUIO1_VDD</text>
</g>
<g font-size="1.6" fill="#f00">
<text x="139.2" y="64.5">RESET</text>
<text x="80.3" y="67">TSADC_SHUT</text>
<text x="87.7" y="71.6">SDMMC0_DET</text>
<text x="119.7" y="66.1">CLK_REF</text>
<text x="119.7" y="69.7">CLK_32K_OUT</text>
<text x="87.5" y="73.2">MIC_LED_EN</text>
<text x="87.7" y="75.2">BT_WAKE_HOST</text>
<text x="87.7" y="76.8">HOST_WAKE_WIFI</text>
<text x="87.7" y="80.5">WIFI_WAKE_HOST</text>
<text x="87.7" y="78.6">BT_RST</text>
<text x="87.7" y="94.7">PMIC_INT</text>
<text x="87.5" y="101.7">I2C0_SDA_PMIC</text>
<text x="87.7" y="96.3">PMIC_SLEEP</text>
<text x="87.7" y="99.9">I2C0_SCL_PMIC</text>
<text x="87.7" y="103.5">NPU_PWM0_M0</text>
<text x="87.7" y="105.2">VEPU_PWM1_M0</text>
<text x="87.7" y="107">ZOOM_EN</text>
<text x="87.7" y="108.8">LCD_BL_PWM3_M0</text>
<text x="87.7" y="110.6">P_IRIS_EN</text>
<text x="87.7" y="112.3">FOCUS_EN</text>
</g>
<text font-size="1.6" fill="#0f0" x="113.8" y="68.8">DNP</text>
<g font-size="1.3">
<text x="22.2" y="1.3">5</text>
<text x="63" y="1.3">4</text>
<text x="103.9" y="1.3">3</text>
<text x="144.7" y="1.3">2</text>
<text x="185.6" y="1.3">1</text>
<text x=".5" y="20.8">D</text>
<text x="206.5" y="20.8">D</text>
<text x=".5" y="56.6">C</text>
<text x="206.5" y="56.6">C</text>
<text x=".5" y="92.5">B</text>
<text x="206.5" y="92.5">B</text>
<text x=".5" y="128.3">A</text>
<text x="206.5" y="128.3">A</text>
<text x="22.2" y="146.4">5</text>
<text x="63" y="146.4">4</text>
<text x="103.9" y="146.4">3</text>
<text x="144.7" y="146.4">2</text>
<text x="185.6" y="146.4">1</text>
</g>
<g font-size="1.2">
<text x="155.6" y="141.6">Date:</text>
<text x="165.2" y="141.6">Monday, March 09, 2020</text>
<text x="191.1" y="141.6">Rev:</text>
<text x="197.2" y="141.6">V1.0</text>
<text x="155.4" y="144.3">Designed by:</text>
<text x="165" y="144.3">Yanhong.Li</text>
<text x="172.3" y="144.3">Reviewed by:</text>
<text x="181.5" y="144.3">&lt;Checker&gt;</text>
<text x="191" y="144.1">Sheet:</text>
<text x="197.7" y="144.1">9</text>
<text x="200" y="144.1">of</text>
<text x="202" y="144.1">41</text>
</g>
</svg>
